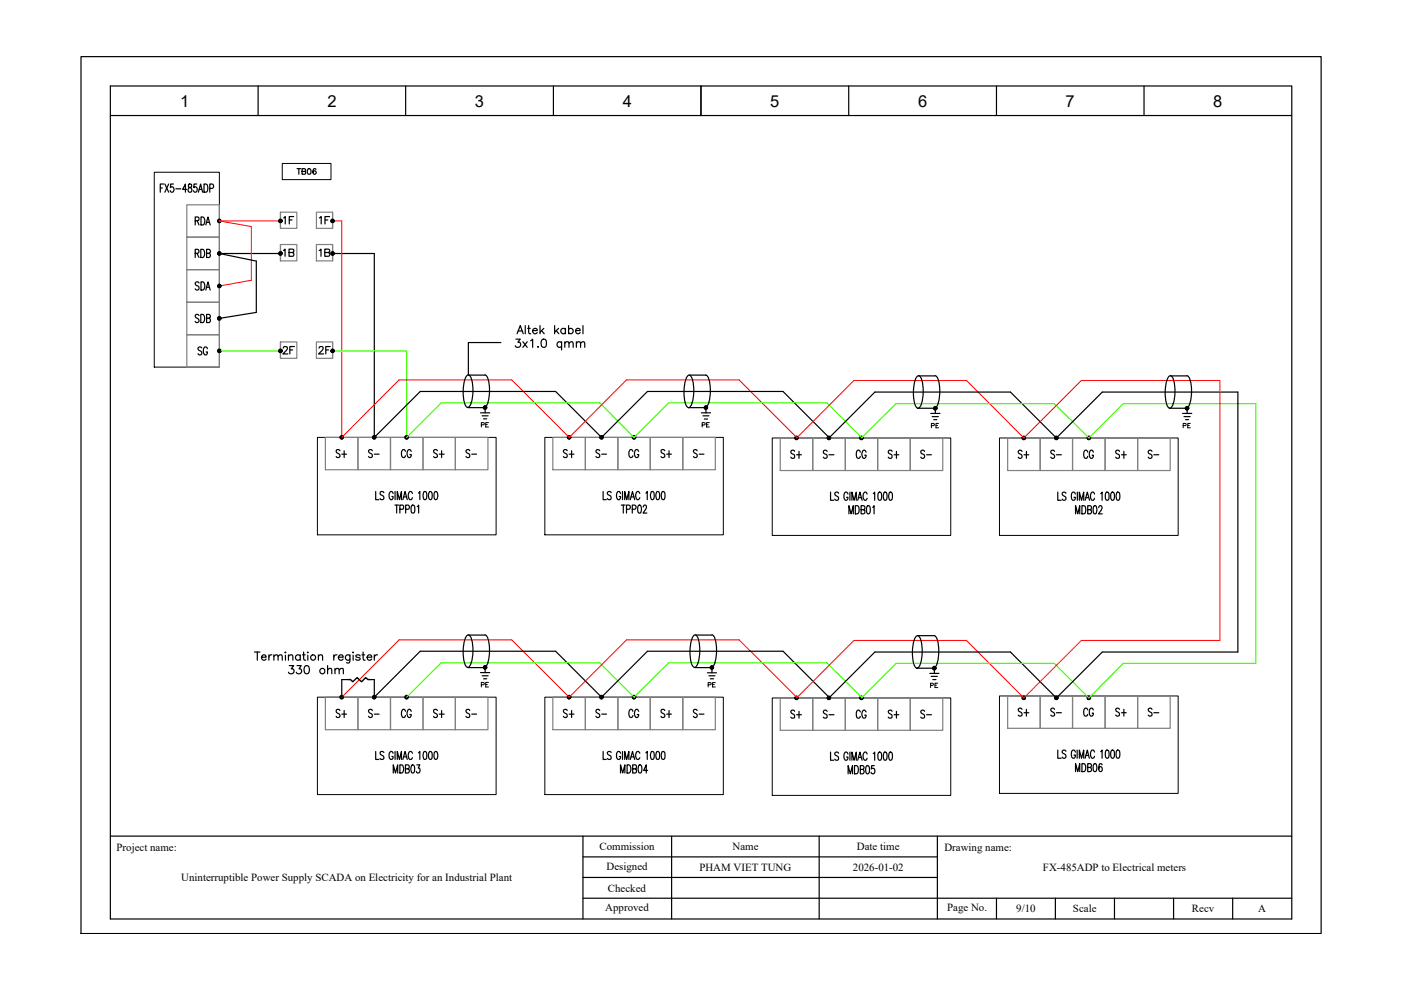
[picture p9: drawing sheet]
<svg xmlns="http://www.w3.org/2000/svg" width="297mm" height="210mm" viewBox="0 0 297 210" stroke-linecap="round" stroke-linejoin="round" font-family="sans-serif">
<!-- layer: Frame_text -->
<path d="M17.2 12h262.9v185.9h-262.9z" fill="none" stroke="#000" stroke-width=".25"/>
<!-- layer: 0 -->
<g fill="none" stroke="#000" stroke-width=".25">
<path d="M23.4 18.2h250.5v176.6h-250.5zM54.7 18.2v6.3M86 18.2v6.3M117.3 18.2v6.3M148.6 18.2v6.3M179.9 18.2v6.3M211.3 18.2v6.3M242.6 18.2v6.3M23.4 24.5h250.5M34 39.9h.4M34.7 39h-.7v1.8M35 39l.8 1.8"/>
<path d="M35.8 39l-.8 1.8M36.8 39h-.6v.7a.53 .53 0 0 1 .7 .5 .53 .53 0 0 1-.7 .5l-.1-.3M40 39.1v.5a.62 .62 0 0 1 .6 .4 .62 .62 0 0 1-.2 .8 .53 .53 0 0 1-.6-.6 .53 .53 0 0 1 .7-.5l.1-.4a.39 .39 0 0 0-.6-.2zM41.7 39h-.6v.7a.4 .4 0 0 1 .7 .2v.3a.44 .44 0 0 1-.5 .6l-.3-.4M43.3 39h.4a1.15 1.15 0 0 1 0 1.8h-.4zM44.5 39.9h.7l.1-.3-.1-.5-.7-.1v1.8M37.3 40h1M39.6 40.2h-.9l.6-1.2v1.8M42.1 40.8l.4-1.8 .5 1.8M42.2 40.2h.6M99.1 79.6l.2-.1a2.86 2.86 0 0 1 1 2.7l-.1 1.5-.2 1.4a1.44 1.44 0 0 1-.8 1.3 2.86 2.86 0 0 1-1-2.7l.1-2.3 .3-1.2zM102.8 79.5a1.67 1.67 0 0 1 .9 1.6 8 8 0 0 1-.7 5.1l-.2 .2"/>
<path d="M106.2 72.6h-6.9v6.9h3.6M109.4 71.9h.9l-.5 .6a.58 .58 0 0 1 .5 1 .58 .58 0 0 1-1.1-.2M109.6 70.8l.7-1.8 .6 1.8M109.9 70.2h.8M110.9 72.5l.9 1.1M111.4 69v1.8M111.8 72.5l-.9 1.1M111.9 69.6h.5M112.1 69v1.4l.1 .3 .3 .1M112.5 72.2l.4-.3v1.7M112.9 70.1h1a.55 .55 0 0 0-.9-.2 .55 .55 0 0 0 .3 .9l.6-.3M114 73.6h.2z"/>
<path d="M114.5 69v1.8M114.8 70.1l.6 .7M115 72a.58 .58 0 0 1 .8 .2l.1 .4a.75 .75 0 0 1-.5 1h-.2a1.1 1.1 0 0 1-.2-1.6zM115.3 69.6l-.8 .8M117.6 69v1.8M117.9 70.1l.6 .7M118.4 69.6l-.8 .8M119.1 72.7a.55 .55 0 0 0-.8 0 .55 .55 0 0 0 0 .8 .55 .55 0 0 0 .8-.1M119.1 72.5v1.7M119.7 72.8l.4-.3h.5v1.1M119.7 72.5v1.1M119.9 69.8a.55 .55 0 0 0-.8 0 .55 .55 0 0 0 0 .8 .55 .55 0 0 0 .8-.1"/>
<path d="M119.9 69.6v1.2M120.6 69.8a.55 .55 0 0 1 .8 0 .55 .55 0 0 1 0 .8 .55 .55 0 0 1-.8-.1M120.6 69v1.8M120.6 72.8l.5-.3h.3l.1 1.1M122 70.1h1a.55 .55 0 0 0-.9-.2 .55 .55 0 0 0 .3 .9l.6-.3M122.2 72.8l.4-.3h.4l.1 1.1M122.2 72.5v1.1M123.1 72.8l.4-.3h.4l.1 1.1M123.6 69v1.8M145.9 79.6l.2-.1a2.86 2.86 0 0 1 1 2.7v1.6l-.3 1.4a1.44 1.44 0 0 1-.8 1.2 2.86 2.86 0 0 1-1-2.6l.2-2.4 .3-1.1zM146.1 79.5h3.6M149.6 79.5a1.67 1.67 0 0 1 .9 1.6 8 8 0 0 1-.6 5.1l-.3 .2"/>
<path d="M194.5 79.7h.3a2.86 2.86 0 0 1 .9 2.6v1.6l-.2 1.4a1.44 1.44 0 0 1-.9 1.3 2.86 2.86 0 0 1-.9-2.7l.1-2.3 .3-1.2zM194.8 79.7h3.5M198.3 79.7a1.67 1.67 0 0 1 .8 1.5 8 8 0 0 1-.6 5.2l-.2 .1M247.9 79.7h.2a2.86 2.86 0 0 1 1 2.6v1.6l-.3 1.4a1.44 1.44 0 0 1-.8 1.3 2.86 2.86 0 0 1-.9-2.7l.1-2.3 .3-1.2zM248.1 79.7h3.6M251.6 79.7a1.67 1.67 0 0 1 .9 1.5 8 8 0 0 1-.6 5.2l-.2 .1M72.4 92.4l-.3 .3M72.5 92.4l-.4 .4M72.6 92.4l-.4 .5M72.7 92.5l-.5 .5M72.8 92.6l-.5 .4M72.8 92.7l-.4 .4"/>
<path d="M72.8 92.8l-.2 .3M79.3 92.4l-.3 .3M79.4 92.4l-.4 .4M79.5 92.4l-.4 .5M79.6 92.5l-.5 .5M79.7 92.6l-.5 .4M79.7 92.8l-.3 .3M79.7 92.7l-.4 .4M86.2 92.4l-.3 .3M86.3 92.4l-.4 .4M86.4 92.4l-.5 .5M86.5 92.5l-.5 .5"/>
<path d="M86.6 92.6l-.5 .4M86.6 92.7l-.4 .4M86.6 92.8l-.3 .3M99.2 86.4h3.5M102.8 86l-.3 .4M102.9 86.4v1.1M102.9 86.1l-.4 .4M103 86.1l-.4 .5M103.1 86.2l-.5 .5M103.2 86.3l-.5 .4M103.2 86.4l-.4 .4M103.2 86.5l-.2 .2"/>
<path d="M120.6 92.4l-.3 .3M120.8 92.4l-.5 .4M120.8 92.4l-.4 .5M120.9 92.5l-.5 .5M121 92.6l-.5 .4M121 92.7l-.4 .4M121 92.8l-.2 .3M127.5 92.4l-.3 .3M127.7 92.4l-.5 .4M127.7 92.4l-.5 .5M127.8 92.5l-.5 .5M127.9 92.6l-.5 .4"/>
<path d="M127.9 92.8l-.2 .3M127.9 92.7l-.4 .4M134.4 92.4l-.3 .3M134.5 92.4l-.4 .4M134.6 92.4l-.5 .5M134.7 92.5l-.5 .5M134.8 92.6l-.5 .4M134.8 92.7l-.4 .4M134.8 92.8l-.2 .3M146 86.4h3.5M149.6 86.1l-.3 .3M149.7 86.4v1.1"/>
<path d="M149.8 86.1l-.5 .4M149.8 86.1l-.4 .5M149.9 86.2l-.5 .5M150 86.3l-.5 .4M150 86.4l-.4 .4M150 86.6l-.2 .2M168.9 92.5l-.4 .3M169 92.5l-.4 .4M169.1 92.6l-.5 .5M169.1 92.7l-.5 .4M169.2 92.7l-.5 .5M169.2 92.8l-.3 .4"/>
<path d="M175.7 92.5l-.3 .3M175.8 92.5l-.4 .4M176 92.6l-.5 .5M176 92.7l-.5 .4M176.1 92.7l-.5 .5M176.1 92.8l-.4 .4M182.6 92.5l-.3 .3M182.7 92.5l-.4 .4M182.8 92.6l-.4 .5M182.9 92.7l-.5 .4M183 92.7l-.5 .5M183 92.8l-.4 .4"/>
<path d="M194.6 86.6h3.6M198.3 86.2l-.4 .3M198.3 86.6h.1M198.3 86.6v1.1M198.4 86.2l-.4 .5M198.5 86.3l-.5 .5M198.6 86.3l-.5 .6M198.6 86.4l-.5 .5M198.6 86.7l-.2 .2M198.7 86.5l-.4 .4M217.1 92.5l-.4 .3M217.2 92.5l-.5 .4"/>
<path d="M217.3 92.6l-.5 .5M217.4 92.7l-.5 .4M217.4 92.7l-.5 .5M217.5 92.8l-.5 .4M223.9 92.5l-.3 .3M224.1 92.5l-.5 .4M224.2 92.6l-.5 .5M224.2 92.7l-.4 .4M224.3 92.7l-.5 .5M224.3 92.8l-.4 .4M230.8 92.5l-.3 .3M231 92.5l-.5 .4"/>
<path d="M231 92.6l-.4 .5M231.1 92.7l-.5 .4M231.2 92.7l-.5 .5M231.2 92.8l-.4 .4M248 86.6h3.6M251.7 86.2l-.4 .3M251.7 86.6h.1M251.7 86.6v1.1M251.8 86.2l-.4 .5M251.9 86.3l-.5 .5M252 86.3l-.6 .6M252 86.4l-.5 .5"/>
<path d="M252 86.7l-.2 .2M252 86.5l-.3 .4M79.7 104.2v1.7h.6M81.4 104.5a.44 .44 0 0 0-.4-.3 .44 .44 0 0 0-.4 .3v.3a.72 .72 0 0 1 .7 1.1h-.5l-.2-.2M83.3 104.6l-.2-.4a.95 .95 0 0 0-.4 1.7h.4l.2-.2v-.4h-.2M83.7 107.1h.8M83.8 104.2v1.7M84.1 107.1v1.7M84.2 105.9v-1.7l.5 1.7 .4-1.7v1.7M84.8 108l.7-.1v-.7l-.7-.1v1.7M85.4 105.9l.5-1.7 .4 1.7M85.6 105.4h.6"/>
<path d="M86 108l.7-.1 .1-.3-.1-.4-.7-.1v1.7M87.3 107.2l.3-.1a1.21 1.21 0 0 1 0 1.7h-.1a1.38 1.38 0 0 1-.2-1.6zM87.4 104.6a.4 .4 0 0 0-.2-.3 .4 .4 0 0 0-.4 0 1.26 1.26 0 0 0 .1 1.6 .45 .45 0 0 0 .5-.4M88.5 107.4l.3-.3v1.7M88.7 104.5l.3-.3v1.7M89.9 104.3l.3-.1a1.26 1.26 0 0 1 0 1.7h-.3l-.2-.7zM91 104.3l.3-.1a1.26 1.26 0 0 1 0 1.7h-.1a1.29 1.29 0 0 1-.2-1.6zM92.2 104.3l.2-.1a1.03 1.03 0 0 1 0 1.7 1.46 1.46 0 0 1-.2-1.6zM127.9 104.2v1.7h.7M129.6 104.5l-.1-.2a.43 .43 0 0 0-.5-.1 .43 .43 0 0 0-.2 .4v.2a.72 .72 0 0 1 .7 1.1 .47 .47 0 0 1-.7-.2M131.6 104.6l-.3-.4a.98 .98 0 0 0-.4 1.7h.4l.2-.2 .1-.4h-.3M131.7 107.1h.8"/>
<path d="M132 104.2v1.7M132.2 107.1v1.7M132.4 105.9v-1.7l.5 1.7 .4-1.7v1.7M132.8 108h.5l.3-.2-.1-.6-.7-.1v1.7M133.6 105.9l.5-1.7 .5 1.7M133.8 105.4h.6M134.1 108l.6-.1 .2-.3-.2-.4-.6-.1v1.7M135.4 107.2h.4l.2 .6-.2 .9-.3 .1a1.38 1.38 0 0 1-.1-1.6zM135.7 104.6l-.3-.4h-.3a1.24 1.24 0 0 0 0 1.7h.3l.3-.4M136.4 107.5l.1-.2a.36 .36 0 0 1 .5-.1 .36 .36 0 0 1 0 .5l-.7 1.1h.8M136.9 104.5l.3-.3v1.7M138.1 104.3l.3-.1a1.26 1.26 0 0 1 0 1.7h-.3l-.2-.7z"/>
<path d="M139.2 104.3l.3-.1a1.26 1.26 0 0 1 0 1.7h-.3l-.1-.7zM140.4 104.3l.3-.1a1.26 1.26 0 0 1 0 1.7h-.1a1.37 1.37 0 0 1-.2-1.6zM176.1 104.3v1.8h.7M177.8 104.6l-.1-.2a.43 .43 0 0 0-.5 0 .43 .43 0 0 0-.2 .4l.1 .2 .6 .4v.6a.47 .47 0 0 1-.7-.2M179.8 104.8l-.3-.5a.99 .99 0 0 0-.4 1.7l.4 .1 .2-.3 .1-.4h-.3M180 109v-1.8l.5 1.8 .4-1.8v1.8M180.2 104.3v1.8M180.6 106.1v-1.8l.5 1.8 .5-1.8v1.8M181.3 107.2h.5a1.15 1.15 0 0 1 0 1.8h-.5zM181.8 106.1l.5-1.8 .5 1.8M182 105.5h.6M182.6 108.1h.5l.2-.2-.1-.6-.6-.1v1.8h.5l.2-.2v-.6l-.2-.1"/>
<path d="M183.8 104.8l-.2-.5a.95 .95 0 0 0-.4 1.7l.4 .1 .2-.5M183.9 107.3l.3-.1a1.27 1.27 0 0 1 0 1.8h-.1a1.46 1.46 0 0 1-.2-1.7zM185 107.6l.3-.4v1.8M185.2 104.7l.2-.4v1.8M186.3 104.4l.3-.1a1.27 1.27 0 0 1 0 1.8h-.1a1.43 1.43 0 0 1-.2-1.7zM187.4 104.4l.3-.1a1.27 1.27 0 0 1 0 1.8l-.3-.1-.1-.6zM188.6 104.4l.3-.1a1.27 1.27 0 0 1 0 1.8l-.3-.1-.2-.6zM224.3 104.3v1.8h.7M226 104.6a.41 .41 0 0 0-.7-.2 .41 .41 0 0 0 .2 .7l.5 .3v.4a.44 .44 0 0 1-.4 .3 .44 .44 0 0 1-.4-.3M228 104.8l-.3-.5a.99 .99 0 0 0-.3 1.7l.3 .1 .3-.3v-.4h-.3M228 109v-1.8l.5 1.8 .4-1.8v1.8M228.4 104.3v1.8"/>
<path d="M228.8 106.1v-1.8l.5 1.8 .5-1.8v1.8M229.4 107.2h.4a1.15 1.15 0 0 1 0 1.8h-.4zM230.1 106.1l.4-1.8 .5 1.8M230.2 105.5h.6M230.6 108.1l.7-.1 .1-.3-.1-.4-.7-.1v1.8l.7-.1 .1-.5-.3-.3M231.9 107.3h.5l.2 .7-.2 .9-.3 .1a1.46 1.46 0 0 1-.2-1.7zM232.1 104.8l-.3-.5a.98 .98 0 0 0-.4 1.7l.4 .1 .3-.5M232.9 107.6a.39 .39 0 0 1 .6-.4 .39 .39 0 0 1 .1 .7l-.7 1.1h.8M233.4 104.7l.3-.4v1.8M234.5 104.4l.3-.1a1.27 1.27 0 0 1 0 1.8h-.1a1.43 1.43 0 0 1-.2-1.7zM235.7 104.4l.3-.1a1.27 1.27 0 0 1 0 1.8h-.2a1.43 1.43 0 0 1-.1-1.7zM236.8 104.4l.3-.1a1.27 1.27 0 0 1 0 1.8l-.3-.1-.2-.6z"/>
<path d="M54 138.2h1.1M54.6 138.2v1.8M55.4 139.3h1a.52 .52 0 0 0-.7-.4 .52 .52 0 0 0-.2 .8 .51 .51 0 0 0 .9 0M57 138.8v1.2M57.6 138.8a.52 .52 0 0 0-.6 .5M58.1 139.2l.4-.4 .4 .1 .1 1.1M58.1 138.8v1.2M59 139.2l.4-.4 .4 .1v1.1M60.5 138.2v.2zM60.5 138.9v1.1M61.2 139.2l.4-.4 .4 .1 .1 1.1M61.2 138.8v1.2"/>
<path d="M63.7 139.1a.56 .56 0 0 0-.9-.1 .56 .56 0 0 0 0 .8 .56 .56 0 0 0 .9-.1M63.7 138.8v1.2M64.1 138.8h.6M64.4 138.2v1.4l.1 .3 .3 .1M65.3 138.2v.2zM65.3 138.9v1.1M67.5 139.2l.4-.4 .4 .1 .1 1.1M67.5 138.8v1.2M70.8 138.8v1.2M71.4 138.8a.57 .57 0 0 0-.6 .5M71.7 139.3h1.1a.55 .55 0 0 0-.6-.4 .55 .55 0 0 0-.5 .5 .55 .55 0 0 0 .5 .6l.6-.3M74.2 138.8l-.1 1.6-.2 .2-.4-.1"/>
<path d="M74.2 139.1a.54 .54 0 0 0-.8-.1 .54 .54 0 0 0 0 .8 .54 .54 0 0 0 .8-.1M74.9 138.2v.2zM74.9 138.9v1.1M76.4 139.1a.54 .54 0 0 0-1 0l.3 .2 .6 .2 .1 .2a.54 .54 0 0 1-1 0M76.7 138.8h.6M77 138.2v1.4l.1 .3 .3 .1M77.8 139.3h1a.5 .5 0 0 0-.6-.5 .5 .5 0 0 0-.4 .7 .52 .52 0 0 0 .4 .5 .52 .52 0 0 0 .6-.3M79.4 138.8v1.2M80 138.8a.57 .57 0 0 0-.6 .5M99.1 134.7l.2-.1a2.86 2.86 0 0 1 1 2.7l-.1 1.6-.2 1.3a1.44 1.44 0 0 1-.8 1.3 2.86 2.86 0 0 1-1-2.7l.1-2.3 .3-1.1zM99.3 134.6h3.6M102.8 134.6a1.67 1.67 0 0 1 .9 1.6 8 8 0 0 1-.7 5.1l-.2 .2"/>
<path d="M147.2 134.7l.2-.1a2.86 2.86 0 0 1 1 2.7l-.1 1.6-.2 1.3a1.44 1.44 0 0 1-.8 1.3 2.86 2.86 0 0 1-1-2.7l.1-2.3 .3-1.1zM147.4 134.6h3.5a1.67 1.67 0 0 1 .9 1.6 8 8 0 0 1-.6 5.1l-.3 .2M194.3 134.9l.3-.1a2.86 2.86 0 0 1 .9 2.7v1.5l-.2 1.4a1.44 1.44 0 0 1-.9 1.3 2.86 2.86 0 0 1-.9-2.7l.1-2.3 .3-1.2zM194.5 134.8h3.6M198.1 134.8a1.67 1.67 0 0 1 .8 1.6 8 8 0 0 1-.6 5.1l-.2 .2M61.3 141.1h1l-.5 .7a.58 .58 0 0 1 .5 .8 .58 .58 0 0 1-1 .2l-.1-.3M63 141.1h.9l-.5 .7a.57 .57 0 0 1 .4 .9 .57 .57 0 0 1-1-.2M64.7 141.2a.54 .54 0 0 1 .8 .3 .81 .81 0 0 1 .1 .9 .81 .81 0 0 1-.9 .4 1.32 1.32 0 0 1 0-1.6zM69.5 142.1l.4-.4 .4 .1v1.1M69.5 141.1v1.8M71 142.1l.4-.4 .4 .1 .1 1.1M71 141.7v1.2"/>
<path d="M71.9 142.1l.4-.4 .5 .1v1.1M72.4 147.5l-.3 .3M72.5 147.5l-.4 .4M72.6 147.5l-.4 .5M72.7 147.6l-.5 .5M72.8 147.7l-.5 .5M72.8 147.8l-.4 .4M73.9 144.1h-1.4v3.7M78.5 144.1h.9v3.7M79.3 147.5l-.3 .3M79.4 147.5l-.4 .4M79.5 147.5l-.4 .5"/>
<path d="M79.6 147.6l-.5 .5M79.7 159.3v1.7h.6M79.7 147.7l-.5 .5M79.7 147.8l-.4 .4M81.4 159.5l-.1-.1a.44 .44 0 0 0-.7 .1l.1 .5 .6 .3 .1 .3-.1 .3a.44 .44 0 0 1-.7-.1M83.3 159.7l-.2-.4a.91 .91 0 0 0-.7 .7 .91 .91 0 0 0 .3 .9l.4 .1 .2-.2v-.4h-.2M83.8 159.3v1.7M86.2 147.5l-.3 .3M86.3 147.5l-.4 .4M86.4 147.5l-.5 .5M86.5 147.6l-.5 .5M86.6 147.7l-.5 .5"/>
<path d="M86.6 147.8l-.4 .4M87.4 159.7l-.2-.4a.94 .94 0 0 0-.4 1.6l.4 .1 .2-.4M88.7 159.6l.3-.3v1.7M89.9 159.4l.3-.1a1.21 1.21 0 0 1 0 1.7l-.3-.1-.2-.6zM91 159.4l.3-.1a1.21 1.21 0 0 1 0 1.7h-.1a1.23 1.23 0 0 1-.2-1.6zM92.2 159.4l.2-.1a.99 .99 0 0 1 0 1.7 1.38 1.38 0 0 1-.2-1.6zM99.2 141.5h3.5M101.9 142.6h1.9M102.8 141.2l-.3 .3M102.9 141.5h.1M102.9 141.5v1.1M102.9 141.2l-.4 .4"/>
<path d="M103 141.2l-.4 .5M103.1 141.3l-.5 .5M103.2 141.4l-.5 .4M103.2 141.5l-.4 .4M103.2 141.6l-.2 .2M120.6 147.5l-.3 .3M120.8 147.5l-.5 .4M120.8 147.5l-.4 .5M120.9 147.6l-.5 .5M121 147.7l-.5 .5M121 147.8l-.4 .4M127.5 147.5l-.3 .3"/>
<path d="M127.7 147.5l-.5 .4M127.7 147.5l-.5 .5M127.8 147.6l-.5 .5M127.9 159.3v1.7h.7M127.9 147.7l-.5 .5M127.9 147.8l-.4 .4M129.6 159.5a.46 .46 0 0 0-.8 0l.1 .5 .6 .3 .1 .5a.46 .46 0 0 1-.8 0M131.6 159.7l-.3-.4a.93 .93 0 0 0-.7 .7 .93 .93 0 0 0 .3 .9l.4 .1 .2-.2 .1-.4h-.3M132 159.3v1.7M134.4 147.5l-.3 .3M134.5 147.5l-.4 .4M134.6 147.5l-.5 .5"/>
<path d="M134.7 147.6l-.5 .5M134.8 147.7l-.5 .5M134.8 147.8l-.4 .4M135.7 159.7l-.3-.4a.94 .94 0 0 0-.4 1.6l.4 .1 .3-.4M136.9 159.6l.3-.3v1.7M138.1 159.4l.3-.1a1.21 1.21 0 0 1 0 1.7l-.3-.1-.2-.6zM139.2 159.4l.3-.1a1.21 1.21 0 0 1 0 1.7l-.3-.1-.1-.6zM140.4 159.4l.3-.1a1.21 1.21 0 0 1 0 1.7h-.1a1.3 1.3 0 0 1-.2-1.6zM147.3 141.5h3.5M150 142.6h1.9M150.9 141.2l-.3 .3M150.9 141.5v1.1"/>
<path d="M151 141.2l-.4 .4M151.2 141.3l-.5 .4M151.2 141.3l-.5 .5M151.3 141.4l-.5 .4M151.3 141.5l-.4 .4M151.3 141.6l-.2 .2M168.9 147.6l-.4 .3M169 147.6l-.4 .5M169.1 147.7l-.5 .5M169.2 147.8l-.5 .5M175.7 147.6l-.3 .3M175.8 147.6l-.4 .5"/>
<path d="M176 147.7l-.5 .5M176.1 159.5v1.7h.7M176.1 147.8l-.5 .5M177.8 159.7l-.1-.2a.43 .43 0 0 0-.5 0 .43 .43 0 0 0-.2 .4l.1 .1a.72 .72 0 0 1 .6 1.1 .47 .47 0 0 1-.7-.2M179.8 159.9l-.3-.4a.99 .99 0 0 0-.4 1.6l.4 .1 .2-.3 .1-.4h-.3M180.2 159.5v1.7M182.6 147.6l-.3 .3M182.7 147.6l-.4 .5M182.8 147.7l-.4 .5M182.9 147.7l-.5 .5M183 147.8l-.5 .5M183.8 159.9l-.2-.4a.95 .95 0 0 0-.4 1.6l.4 .1 .2-.4"/>
<path d="M185.2 159.8l.2-.3v1.7M186.3 159.5h.3a1.26 1.26 0 0 1 0 1.7h-.1a1.46 1.46 0 0 1-.2-1.7zM187.4 159.5h.3a1.26 1.26 0 0 1 0 1.7l-.3-.1-.1-.7zM188.6 159.5h.3a1.26 1.26 0 0 1 0 1.7l-.3-.1-.2-.7zM194.4 141.7h3.6M198.1 141.3l-.3 .3M198.1 141.6v1.2M198.2 141.3l-.4 .5M198.3 141.4l-.5 .4M198.4 141.4l-.5 .5M198.4 141.5l-.5 .5M198.4 141.6l-.3 .4"/>
<path d="M198.4 141.8l-.2 .2M224.3 159v1.8h.7M226 159.3a.4 .4 0 0 0-.6-.2 .4 .4 0 0 0 .1 .7l.3 .1a.45 .45 0 0 1 .1 .7 .45 .45 0 0 1-.7-.1M228 159.5a.45 .45 0 0 0-.6-.5 .45 .45 0 0 0-.3 .7l.1 .8 .3 .3 .5-.3v-.4h-.3M228.4 159v1.8M232.1 159.5l-.3-.5a.99 .99 0 0 0-.4 1.7l.4 .1 .3-.5M233.4 159.4l.3-.4v1.8M234.5 159.1l.3-.1a1.26 1.26 0 0 1 0 1.8h-.1a1.46 1.46 0 0 1-.2-1.7zM235.7 159.1l.3-.1a1.26 1.26 0 0 1 0 1.8h-.2a1.46 1.46 0 0 1-.1-1.7zM236.8 159.1l.3-.1a1.26 1.26 0 0 1 0 1.8h-.1a1.46 1.46 0 0 1-.2-1.7zM23.4 177.3h250.5M83.4 163.9v-1.7l.4 1.7 .5-1.7v1.7"/>
<path d="M84.2 161v-1.7l.5 1.7 .4-1.7v1.7M84.8 162.2h.4a1.08 1.08 0 0 1 0 1.7h-.4zM85.4 161l.5-1.7 .4 1.7M85.6 160.5h.6M86 163l.6-.1 .1-.6-.2-.1h-.5v1.7h.5l.2-.2v-.5l-.2-.2M87.3 162.2h.3a1.27 1.27 0 0 1 0 1.7l-.3-.1-.2-.6zM88.4 162.2h.6l-.3 .6a.51 .51 0 0 1 .3 .7 .51 .51 0 0 1-.6 .3l-.1-.2M123.6 177.3v17.5M131.6 163.9v-1.7l.4 1.7 .5-1.7v1.7M132.4 161v-1.7l.5 1.7 .4-1.7v1.7M133 162.2h.3a1.08 1.08 0 0 1 0 1.7h-.3zM133.6 161l.5-1.7 .5 1.7"/>
<path d="M133.8 160.5h.6M134.1 163l.8-.1v-.7h-.8v1.7l.8-.1v-.4l-.2-.4M135.5 162.2h.2a1.27 1.27 0 0 1 0 1.7l-.2-.1-.2-.6zM137.3 163.4h-.8l.5-1.2v1.7M142.4 177.3v17.5M173.7 177.3v17.5M179.8 164.1v-1.8l.5 1.8 .4-1.8v1.8M180.6 161.2v-1.7l.5 1.7 .5-1.7v1.7M181.2 162.3h.4a1.13 1.13 0 0 1 0 1.8h-.4zM181.8 161.2l.5-1.7 .5 1.7M182 160.6h.6M182.4 163.1h.7l.1-.3-.1-.4-.7-.1v1.8l.7-.1 .1-.5-.3-.4"/>
<path d="M183.7 162.4l.3-.1a1.26 1.26 0 0 1 0 1.8h-.1a1.46 1.46 0 0 1-.2-1.7zM185.4 162.3h-.6l-.1 .8 .1-.1a.4 .4 0 0 1 .6 .1l.1 .5a.44 .44 0 0 1-.5 .5l-.3-.4M198.7 177.3v17.5M228 163.6v-1.7l.5 1.7 .4-1.7v1.7M228.8 160.8v-1.8l.5 1.8 .5-1.8v1.8M229.4 161.9a.88 .88 0 0 1 .8 .5 .88 .88 0 0 1-.1 1l-.3 .2h-.4zM230.1 160.8l.4-1.8 .5 1.8M230.2 160.2h.6M230.6 162.7l.7-.1 .1-.2-.1-.4-.7-.1v1.7l.7-.1 .1-.4-.3-.4M231.9 162h.5l.2 .6-.2 .9-.3 .1a1.38 1.38 0 0 1-.2-1.6zM233.7 162.2a.33 .33 0 0 0-.6-.2l-.2 .6a.74 .74 0 0 0 .4 1 .49 .49 0 0 0 .4-.6 .49 .49 0 0 0-.6-.4l-.2 .5M123.6 190.4h150.3"/>
<path d="M123.6 186h75.1M123.6 181.7h75.1M211.3 190.4v4.4M223.8 190.4v4.4M236.3 190.4v4.4M248.8 190.4v4.4M261.4 190.4v4.4"/>
<circle cx="72.4" cy="92.7" r=".36"/>
<circle cx="79.3" cy="92.7" r=".36"/>
<circle cx="86.2" cy="92.7" r=".36"/>
<circle cx="102.8" cy="86.4" r=".36"/>
<circle cx="120.7" cy="92.7" r=".36"/>
<circle cx="127.5" cy="92.7" r=".36"/>
<circle cx="134.4" cy="92.7" r=".36"/>
<circle cx="149.7" cy="86.4" r=".36"/>
<circle cx="168.9" cy="92.8" r=".36"/>
<circle cx="175.7" cy="92.8" r=".36"/>
<circle cx="182.6" cy="92.8" r=".36"/>
<circle cx="198.3" cy="86.5" r=".36"/>
<circle cx="217.1" cy="92.8" r=".36"/>
<circle cx="224" cy="92.8" r=".36"/>
<circle cx="230.9" cy="92.8" r=".36"/>
<circle cx="251.7" cy="86.5" r=".36"/>
<circle cx="66.4" cy="139.4" r=".56"/>
<circle cx="68.4" cy="142.3" r=".57"/>
<circle cx="72.4" cy="147.8" r=".36"/>
<circle cx="79.3" cy="147.8" r=".36"/>
<circle cx="86.2" cy="147.8" r=".36"/>
<circle cx="102.8" cy="141.5" r=".36"/>
<circle cx="120.7" cy="147.8" r=".36"/>
<circle cx="127.5" cy="147.8" r=".36"/>
<circle cx="134.4" cy="147.8" r=".36"/>
<circle cx="150.9" cy="141.5" r=".36"/>
<circle cx="168.9" cy="148" r=".36"/>
<circle cx="175.7" cy="148" r=".36"/>
<circle cx="182.6" cy="148" r=".36"/>
<circle cx="198.1" cy="141.7" r=".36"/>
</g>
<!-- layer: LINE -->
<path d="M32.7 36.5h13.8v41.3h-13.8zM59.8 34.7h10.4v3.4h-10.4zM67.3 92.7h37.9v20.7h-37.9zM115.5 92.7h37.9v20.7h-37.9zM163.7 92.9h37.9v20.6h-37.9zM211.9 92.9h37.9v20.6h-37.9zM67.3 147.8h37.9v20.7h-37.9zM115.5 147.8h37.9v20.7h-37.9zM163.7 148h37.9v20.6h-37.9zM211.9 147.6h37.9v20.6h-37.9z" fill="none" stroke="#000" stroke-width=".21"/>
<!-- layer: 0_TB_FEED THRU -->
<g fill="none" stroke="#808080" stroke-width=".25">
<path d="M39.6 43.4h6.9v6.9h-6.9zM39.6 57.2h6.9v6.9h-6.9zM69 92.7h6.9v6.9h-6.9zM75.9 92.7h6.9v6.9h-6.9zM82.8 92.7h6.9v6.9h-6.9zM89.7 92.7h6.8v6.9h-6.8zM96.5 92.7h6.9v6.9h-6.9zM117.2 92.7h6.9v6.9h-6.9zM124.1 92.7h6.9v6.9h-6.9zM131 92.7h6.9v6.9h-6.9zM137.9 92.7h6.9v6.9h-6.9zM144.8 92.7h6.9v6.9h-6.9z"/>
<path d="M69 147.8h6.9v6.9h-6.9zM75.9 147.8h6.9v6.9h-6.9zM82.8 147.8h6.9v6.9h-6.9zM89.7 147.8h6.8v6.9h-6.8zM96.5 147.8h6.9v6.9h-6.9zM117.2 147.8h6.9v6.9h-6.9zM124.1 147.8h6.9v6.9h-6.9zM131 147.8h6.9v6.9h-6.9zM137.9 147.8h6.9v6.9h-6.9zM144.8 147.8h6.9v6.9h-6.9z"/>
</g>
<!-- layer: BLACK WIRE -->
<path d="M59.5 53.7h-13l7.8 1.7v10.8l-7.8 1.3M70.5 53.7h8.9v39l9.7-9.7h28.7l9.7 9.7 9.8-9.7h28.7l9.8 9.7M175.8 92.9l9.7-9.8h28.7l9.8 9.8 9.7-9.8h28.8v55.1h-28.8l-9.7 9.8-9.8-9.8h-28.7l-9.7 9.8M79.4 147.8l9.7-9.7h28.7l9.7 9.7 9.8-9.7h28.7l9.8 9.7" fill="none" stroke="#000" stroke-width=".25"/>
<!-- layer: RED WIRE -->
<path d="M59.5 46.8h-13l6.8 1.2v11.4l-6.8 1.2M72.5 46.8v45.9l12.1-12.2h23.9l12.2 12.2 12.1-12.2h23.9l12.2 12.2M168.9 92.9l12.1-12.2h23.9l12.2 12.2 12.2-12.2h29.3v55.1h-29.3l-12.2 12.2-12.2-12.2h-23.9l-12.1 12.2M72.5 147.8l12.1-12.1h23.9l12.2 12.1 12.1-12.1h23.9l12.2 12.1" fill="none" stroke="#f00" stroke-width=".21"/>
<!-- layer: GROUND WIRE -->
<path d="M46.8 74.4h12.7M70.5 74.4h15.7v18.3l7.3-7.3h33.7l7.2 7.3 7.4-7.3h33.5l7.4 7.3M182.7 92.9l7.3-7.3h33.5l7.4 7.3 7.3-7.3h28.1v55.1h-28.1l-7.3 7.3-7.4-7.3h-33.5l-7.3 7.3M86.2 147.8l7.3-7.3h33.7l7.2 7.3 7.4-7.3h33.5l7.4 7.3" fill="none" stroke="#3fff00" stroke-width=".25"/>
<!-- layer: 0 -->
<path d="M73.9 144.1h.4l.5 .5 .9-.9 1 .9 .8-.9 .5 .4h.5" fill="none" stroke="#000" stroke-width=".3"/>
<g font-size="4.9">
<text x="40.6" y="49">RDA</text>
<text x="40.6" y="55.7">RDB</text>
<text x="59.3" y="55.7">1B</text>
<text x="66.7" y="55.7">1B</text>
<text x="40.6" y="62.8">SDA</text>
<text x="40.6" y="69.5">SDB</text>
<text x="40.9" y="76.6">SG</text>
<text x="166.9" y="98.4">S+</text>
<text x="173.6" y="98.4">S-</text>
<text x="180.6" y="98.4">CG</text>
<text x="187.3" y="98.4">S+</text>
<text x="194.4" y="98.4">S-</text>
<text x="214.8" y="98.4">S+</text>
<text x="221.9" y="98.4">S-</text>
<text x="229" y="98.4">CG</text>
<text x="235.7" y="98.4">S+</text>
<text x="242.7" y="98.4">S-</text>
<text x="70.6" y="153.5">S+</text>
<text x="77.3" y="153.5">S-</text>
<text x="84.3" y="153.5">CG</text>
<text x="91" y="153.5">S+</text>
<text x="98.1" y="153.5">S-</text>
<text x="118.5" y="153.5">S+</text>
<text x="125.6" y="153.5">S-</text>
<text x="132.3" y="153.5">CG</text>
<text x="139.3" y="153.5">S+</text>
<text x="146" y="153.5">S-</text>
<text x="166.9" y="153.5">S+</text>
<text x="173.6" y="153.5">S-</text>
<text x="180.6" y="153.5">CG</text>
<text x="187.3" y="153.5">S+</text>
<text x="194.4" y="153.5">S-</text>
<text x="214.8" y="153.1">S+</text>
<text x="221.9" y="153.1">S-</text>
<text x="229" y="153.1">CG</text>
<text x="235.7" y="153.1">S+</text>
<text x="242.7" y="153.1">S-</text>
</g>
<g font-size="4.4">
<text x="59.3" y="48.7">1F</text>
<text x="66.7" y="48.7">1F</text>
<text x="58.9" y="76.2">2F</text>
<text x="66.7" y="76.2">2F</text>
<text x="70.6" y="98.1">S+</text>
<text x="77.3" y="98.1">S-</text>
<text x="84.3" y="98.1">CG</text>
<text x="91" y="98.1">S+</text>
<text x="98.1" y="98.1">S-</text>
<text x="118.5" y="98.1">S+</text>
<text x="125.6" y="98.1">S-</text>
<text x="132.3" y="98.1">CG</text>
<text x="139.3" y="98.1">S+</text>
<text x="146" y="98.1">S-</text>
</g>
<g font-size="4">
<text x="62.1" y="38.1">TB06</text>
<text x="101.2" y="91.7">PE</text>
<text x="147.8" y="91.7">PE</text>
<text x="196.5" y="92.1">PE</text>
<text x="250.1" y="92.1">PE</text>
<text x="196.5" y="147.1">PE</text>
</g>
<g font-size="3.5">
<text x="38.2" y="22.6">1</text>
<text x="69.5" y="22.6">2</text>
<text x="100.7" y="22.6">3</text>
<text x="132.1" y="22.6">4</text>
<text x="163.3" y="22.6">5</text>
<text x="194.6" y="22.6">6</text>
<text x="225.9" y="22.6">7</text>
<text x="257.2" y="22.6">8</text>
<text x="101.2" y="146.8">PE</text>
<text x="149.2" y="146.8">PE</text>
</g>
<g font-size="2.3">
<text x="24.7" y="180.5">Project name:</text>
<text x="127.1" y="180.3">Commission</text>
<text x="128.6" y="184.4">Designed</text>
<text x="148.3" y="184.6">PHAM VIET TUNG</text>
<text x="155.3" y="180.2">Name</text>
<text x="180.8" y="184.6">2026-01-02</text>
<text x="181.7" y="180.2">Date time</text>
<text x="200.2" y="180.5">Drawing name:</text>
<text x="221.1" y="184.6">FX-485ADP to Electrical meters</text>
<text x="38.4" y="186.8">Uninterruptible Power Supply SCADA on Electricity for an Industrial Plant</text>
<text x="128.9" y="189">Checked</text>
<text x="128.3" y="193.2">Approved</text>
<text x="200.8" y="193.2">Page No.</text>
<text x="215.5" y="193.4">9/10</text>
<text x="227.5" y="193.4">Scale</text>
<text x="252.7" y="193.4">Recv</text>
<text x="266.8" y="193.4">A</text>
</g>
</svg>
